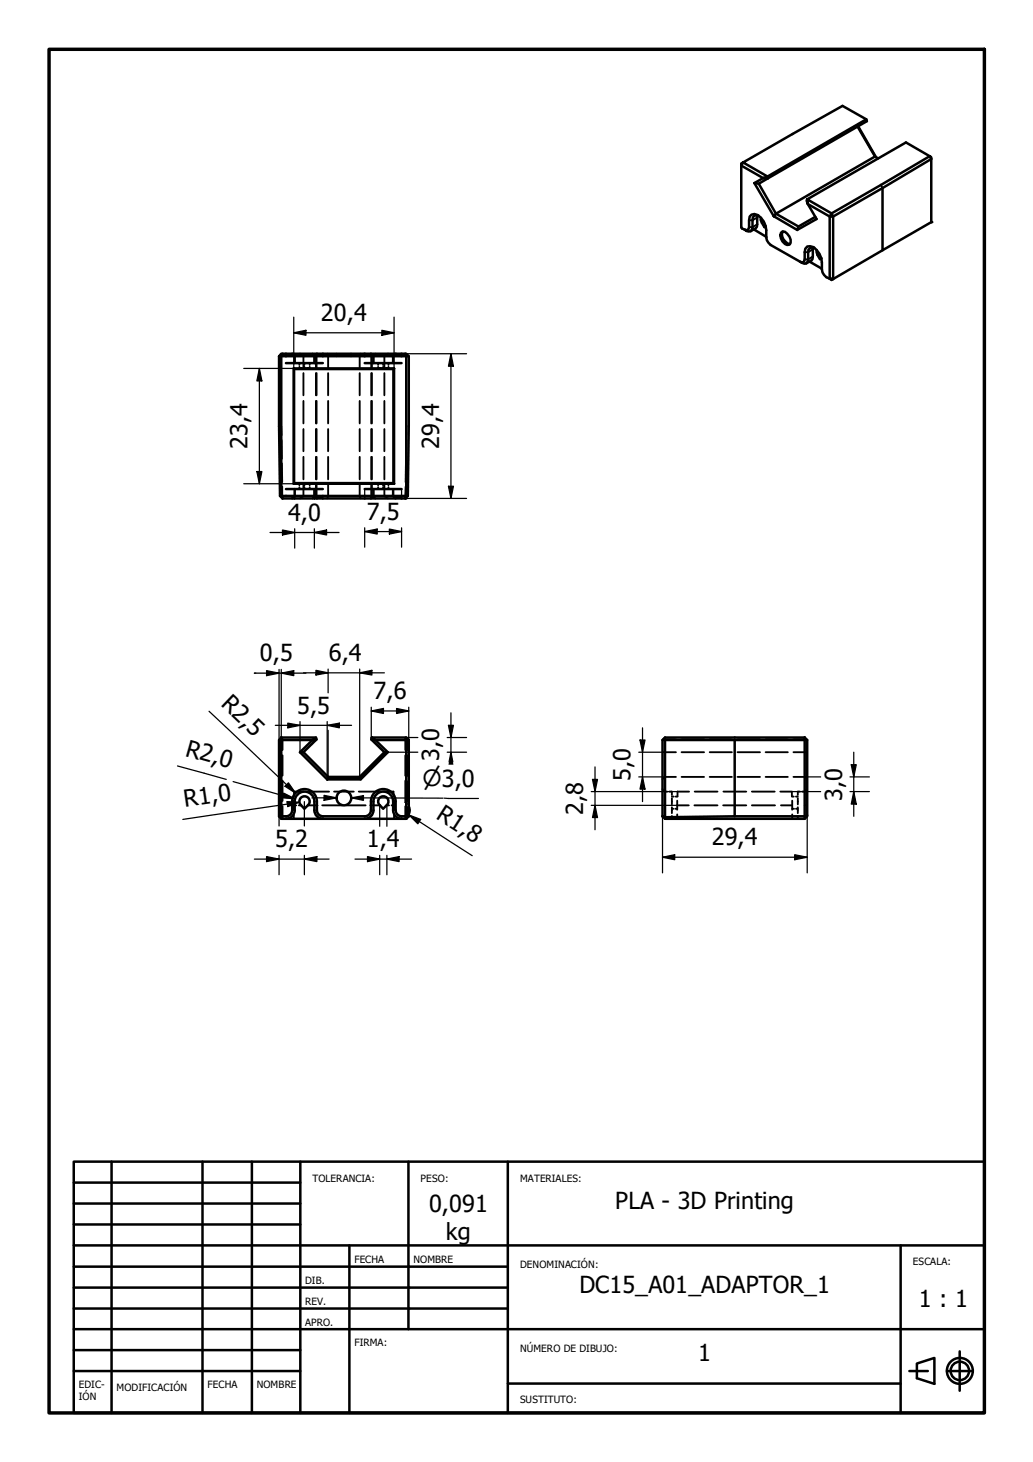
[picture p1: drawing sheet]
<svg xmlns="http://www.w3.org/2000/svg" width="210mm" height="297mm" viewBox="0 0 210 297" stroke-linecap="round" stroke-linejoin="round" font-family="sans-serif">
<!-- layer: Visible (ISO) -->
<g fill="none" stroke="#000" stroke-width=".51">
<path d="M150.6 33.2l.4-.2-.4 .6zM151 33l20.2-11.5 4.8 2.7-20 11.7zM153.3 37.2l3.9 6.7M155.1 36.2l.9-.3v.3zM155.1 36.2l-4.5-2.6v12.6l.1 .2 .6 .3M155.1 36.2l-1.8 1M174.2 25.7l3.6 6.1M174.4 25.6l3.6 6.3M176 24.2l.1 .4-21.9 12.7M177.8 31.8l-20.1 11.6-3.5-6.1-.9-.1M177.8 31.8l.6 .4M179.3 38.2l-10 5.8h-.7l.4-.6 .3 .6v12.7"/>
<path d="M179.3 38.2l9.9-5.9v12.8l-9.9 5.7zM151.3 46.7l.5 .1 .3-.2 .2-2.6 .4-.4 .6-.1a3.4 3.4 0 0 1 2.4 3.3 2.71 2.71 0 0 0 .9 3l6 3.4M153.2 46.6l2.5 1.5M153.9 43.7l-.1 2.4-.3 .3-1 .6M154.1 43.8l-.9 .1-.2 .3-.1 2-.4 .8-.9-.1-.3-.2M154.6 44.2v.5l.2 .6 .5 .9 .3-.2M157.7 43.4l4.5 2.6-.2 .7-4.8-2.8zM158.7 47.3l.3-.3a2.02 2.02 0 0 1 1.7 2.3l-.3 .4a1.48 1.48 0 0 1-1.7-1.3l-.1-.6zM159.1 47a1.92 1.92 0 0 0 1.4 2.6M162 46.7l3.9-2.2-1.8-3 4.5 2.5v12.5l.7 .2M162.6 53.2l.5 .1 .3-.2 .2-2.6 .4-.4 .6-.1a3.4 3.4 0 0 1 2.4 3.3 2.54 2.54 0 0 0 1.5 3.3M164 40.5l20.1-11.6 4.8 2.8 .3 .6v-.4l-.3-.2-19.9 11.7z"/>
<path d="M164 40.5l.1 1-.2-.7zM164.5 53.1l2.5 1.5M165.2 50.3l-.1 2.3-.3 .3-1 .6M165.5 50.3a.89 .89 0 0 0-1.3 .9v1.5l-.4 .8-.4 .1-.8-.4M165.7 44.1l-3.5 1.9M165.9 50.8l.2 1 .5 .9 .3-.2M168.6 56.5l-.1 .1 .5 .3 .3-.2M179.3 50.8l-10 5.9M56.7 72.4l.2 28.4M57.4 71.9h-.3l-.4 .5M58.1 73.8h7.5M59.4 71.9h-2l-.3 .5v28.4h-.2l.5 .5"/>
<path d="M59.7 74.9l.1 23.3M59.7 74.9v23.4M59.7 74.9h20.4M59.8 75h20.1M59.9 73.8v-1.4h4v1.4M61.2 74.9h-.3h2h-.3M64.4 71.9h-5l.5 .5h-3.2M74.1 73.8h7.5M75.4 71.9h5M75.9 73.8v-1.4h-12l.5-.5h11l.5 .5h4v1.4M77.2 74.9h-.3h2h-.3M80.1 74.9l-.2 .1v23.2l.2 .1"/>
<path d="M80.1 74.9v23.4M82.4 71.9h.1l.6 .5h-.6zM82.4 71.9h-2l-.5 .5h2.6M82.5 72.4v28.4M83.1 72.4l-.2 28.4M58.1 99.4h7.5M59.7 98.3h20.4M59.9 99.4v1.4h4v-1.4M61.2 98.3h-.3h2h-.3M74.1 99.4h7.5M75.9 99.4v1.4h-12l.5 .5h11l.5-.5h4v-1.4M77.2 98.3l-.3-.1 2 .1h-.3"/>
<path d="M79.9 98.2h-20.1l-.1 .1M57.4 101.3l-.3-.5h2.8l-.5 .5h5M57.4 101.3h2M75.4 101.3h5M79.9 100.8h2.6l-.1 .5h-2zM82.5 100.8h.4M82.9 100.8l-.5 .5M56.7 150.4v15.4M57.1 149.8v.6h-.4zM57.1 149.8h7.1M61 152.8h.7l5 5M61 152.8l5.5 5.6"/>
<path d="M63.5 150.4l.7-.6 .1 .4zM63.5 150.4h-6.4v15.3M63.5 150.4l-2.5 2.4M64.3 150.2l-2.6 2.6M66.7 157.8h6.4l.2 .6h-6.8zM73.1 157.8l5-5h.7l-5.5 5.6M75.4 150.2l2.7 2.6M75.6 149.8l.7 .6-.9-.2zM75.6 149.8h6.9M78.8 152.8l-2.5-2.4h6.2v15.3l.6 .1M83.1 150.4h-.6v-.6l.6 .6v15.4M134.6 150.4l.5-.6v.6z"/>
<path d="M134.6 150.4v15.4M135.1 150.4v15.6l14.2-.2v-15.4M135.1 150.4h28.4v15.4M135.1 149.8h28.4M163.5 149.8l.5 .6h-.5zM164 150.4v15.3M56.7 165.8l.4-.1 .3 .1M57.1 166.4h25.4M59.4 162.8a2.51 2.51 0 0 1 2.5-2.5 2.51 2.51 0 0 1 2.5 2.5M59.4 162.9v1.7M59.4 164.6a1.44 1.44 0 0 1-2 1.2l-.3 .6-.4-.6M59.9 162.8a2 2 0 0 1 2-2 2 2 0 0 1 2 2"/>
<path d="M59.9 162.9v1.7M59.9 164.6a1.75 1.75 0 0 1-1.8 1.8M61.1 162.1a1.05 1.05 0 0 1 1.5 0 1.05 1.05 0 0 1 0 1.5l-.8 .7a1.79 1.79 0 0 1-1-1.6zM63.9 164.6a1.75 1.75 0 0 0 1.7 1.8M63.9 162.9v1.7M64.4 164.6a1.24 1.24 0 0 0 1.2 1.2M64.4 162.9v1.7M75.4 164.6a1.24 1.24 0 0 1-1.3 1.2h-8.5M75.4 162.9v1.7M75.4 162.8a2.51 2.51 0 0 1 2.5-2.5 2.51 2.51 0 0 1 2.5 2.5M75.9 164.6a1.75 1.75 0 0 1-1.8 1.8M75.9 162.8a2 2 0 0 1 2-2 2 2 0 0 1 2 2"/>
<path d="M75.9 162.9v1.7M77.1 162.1a1.04 1.04 0 0 1 1.5 0 1.04 1.04 0 0 1 0 1.5l-.7 .7a1.79 1.79 0 0 1-1.1-1.6zM79.9 164.6a1.75 1.75 0 0 0 1.7 1.8M79.9 162.9v1.7M80.4 164.6a1.24 1.24 0 0 0 1.2 1.2M80.4 162.9v1.7M81.6 165.8h.8M82.5 165.7l-.1 .1 .1 .6M83.1 165.8l-.6 .6M134.6 165.8l.5 .2v.4M134.6 165.8l.5 .6M135.1 166.4h28.4"/>
<path d="M149.3 165.8h14.2M163.5 165.8l.5-.1v.1l-.5 .6z"/>
<circle cx="69.9" cy="162.1" r="1.49"/>
</g>
<!-- layer: Visible fina (ISO) -->
<path d="M179 37.6l.3 .6M153.9 44.2l-1 .6h-.7M153.9 45.6l-1 .6h-.7M155.2 45l-.4 .3M165.2 50.7l-1 .5h-.7M165.2 52.1l-1 .6h-.7M166.5 51.5l-.4 .3" fill="none" stroke="#000" stroke-width=".38"/>
<!-- layer: Visible (ISO) -->
<g fill="#000">
<circle cx="189.2" cy="45.1" r=".25"/>
<circle cx="82.4" cy="101.3" r=".25"/>
<circle cx="134.6" cy="165.8" r=".25"/>
</g>
<!-- layer: Oculto (ISO) -->
<g fill="none" stroke="#000" stroke-width=".38">
<path d="M57.1 71.9v.2M57.1 72.2v.2M60.8 73.8v.4M60.8 74.5v.4M61 71.9l.2 .2M61.5 72.2l.2 .2v2.3M61.7 75.8v4.5M61.8 73.8v.4M61.8 74.5v.4M62.9 73.8v.4M62.9 74.5v.4M63.7 72.1l-.2-.2 .3 .2"/>
<path d="M63.9 72.2l.3 .2v2.3M64 72.2l.3 .2v2.3M64.2 75.8v4.5M64.3 75.8v4.5M66.5 71.9v.2M66.6 72.2l.1 2.5M66.7 75.8v4.5M68.4 71.9v.2M68.4 72.2v.2M71.4 71.9v.2M71.4 72.2v.2M73.1 75.8v4.5"/>
<path d="M73.2 72.2l-.1 2.5M73.3 71.9l-.1 .2M75.4 75.8v4.5M75.6 75.8v4.5M75.7 72.2l-.3 .2v2.3M75.8 72.2l-.2 .2v2.3M76 72.1l.3-.2-.2 .2M76.8 73.8v.4M76.8 74.5v.4M77.9 73.8v.4M77.9 74.5v.4M78.1 75.8v4.5"/>
<path d="M78.3 72.2l-.2 .2v2.3M78.8 71.9l-.3 .2M78.9 73.8v.4M78.9 74.5v.4M82.5 71.9v.2M82.5 72.2v.2M57.1 86.6l.1 1.8M57.2 89.4l.1 3.8M57.3 94.2v3.8M57.3 98.9v1.9M60.8 98.2v.4M60.8 99v.4"/>
<path d="M61.7 98.5v2.3l-.2 .2M61.7 81.5v4.5M61.7 87.2v4.5M61.7 92.8v4.6M61.8 98.3v.4M61.8 99v.4M62.9 98.2v.4M62.9 99v.4M64.2 98.5v2.3l-.3 .2M64.2 81.5v4.5M64.2 87.2v4.5M64.2 92.8v4.6"/>
<path d="M64.3 98.5v2.3l-.3 .2M64.3 81.5v4.5M64.3 87.2v4.5M64.3 92.8v4.6M66.7 98.5l-.1 2.5M66.7 81.5v4.5M66.7 87.2v4.5M66.7 92.8v4.6M73.1 98.5l.1 2.5M73.1 81.5v4.5M73.1 87.2v4.5M73.1 92.8v4.6"/>
<path d="M75.4 98.5v2.3l.3 .2M75.4 81.5v4.5M75.4 87.2v4.5M75.4 92.8v4.6M75.6 98.5v2.3l.2 .2M75.6 81.5v4.5M75.6 87.2v4.5M75.6 92.8v4.6M76.8 98.2v.4M76.8 99v.4M77.9 98.3v.4M77.9 99v.4"/>
<path d="M78.1 98.5v2.3l.2 .2M78.1 81.5v4.5M78.1 87.2v4.5M78.1 92.8v4.6M78.9 98.2v.4M78.9 99v.4M82.4 98.9v1.9M82.5 94.2l-.1 3.8M82.5 86.6v1.8M82.5 89.4v3.8M56.9 100.8h.1M57.2 100.8h.1v.2"/>
<path d="M57.4 101.1v.2M61.2 101.1l-.2 .2M63.7 101.1l-.2 .2 .3-.2M66.5 101.1v.2M73.2 101.1l.1 .2M76 101.1l.3 .2-.2-.2M78.5 101.1l.3 .2M82.4 100.8v.2M82.4 101.1v.2M82.4 100.8h.1M82.7 100.8h.2M56.9 153.5v4.2"/>
<path d="M56.9 158.7v4.2M57 150.2l-.1 .2v2M57.2 150l.1-.2v.2M57.4 150.2v2.2M57.4 153.5v4.1M57.4 158.6v4.1M82.4 150v-.2l.1 .2M82.4 150.2v2.2M82.4 153.5v4.1M82.4 158.6v4.1M82.7 150.2l.2 .2v2M82.9 153.5v4.2"/>
<path d="M82.9 158.7v4.2M134.6 152.8h.1M134.7 150.3l-.1 .1M134.7 158.2l-.1 .2M134.9 152.8h2.5M135.1 149.8v.2M135.1 150.1v.1h-.2M135.1 151.9v2.6M135.1 156.2v1.6M135.1 157.8l-.2 .2M135.1 157.8h2.3M137.4 150.2h-2.3v.9"/>
<path d="M138.5 150.2h4.6M138.5 152.8h4.6M138.5 157.8h4.6M144.2 150.2h4.5M144.2 152.8h4.5M144.2 157.8h4.5M149.9 150.2h4.5M149.9 152.8h4.5M149.9 157.8h4.5M155.6 150.2h4.5M155.6 152.8h4.5M155.6 157.8h4.5"/>
<path d="M161.2 150.2h2.4M161.2 157.8h2.3l.1 .2M161.2 152.8h2.4M163.8 150.3l.2 .1M163.8 158.2l.2 .2M163.8 152.8h.2M56.9 163.9v2.1h.1M57.4 163.8v2l-.2 .1M59.7 162.7v1.8M59.7 165.5v.9M59.7 163.6h.5M60.7 163.6h.5"/>
<path d="M61.8 160.8h-2v1M62.5 163.6h2M62.8 160.8h4.1M65.5 163.6h3.9M67.9 160.8h4M70.4 163.6h3.9M72.9 160.8h4.1M75.2 163.6h2M78 160.8h1.9l.1 1M78.5 163.6h.6M79.6 163.6h.5M80.1 162.7v1.8"/>
<path d="M80.1 165.5v.9M82.4 163.8v2l.1 .1M82.9 163.9v2.1h-.2M134.6 160.3l.1 .2M134.9 160.7l.2 .1M135.1 160.8h.5M135.1 160.8v.7M135.1 162.2v1.2M135.1 164v1.1M135.1 165.6v.4M136 160.8h.5v.7M136.5 161.8h.4"/>
<path d="M136.5 164.3h.3M136.5 162.2v1.2M136.5 164v1.2M136.5 165.8v.6M137.2 164.3h.4M137.3 161.8h.4M137.6 163.6h2.4M137.6 162.7v1.8M137.6 165.5v.9M140 160.8h-2.3v1M141.1 163.6h4.7M141.2 160.8h4.6"/>
<path d="M146.9 163.6h4.7M147 160.8h4.6M152.8 163.6h4.7M152.8 160.8h4.6M158.6 160.8h2.3v1M158.7 163.6h2.3M160.9 161.8h.4M161 162.7v1.8M161 165.5v.9M161 164.3h.4M161.7 161.8h.4M161.7 164.3h.4"/>
<path d="M162.1 162.2v1.2M162.1 164v1.2M162.1 165.8v.6M162.6 160.8h-.5v.7M163.5 163.6h.1M163.5 160.6h.1M163.6 160.7l-.6 .1M163.8 163.6h.2M163.8 160.6h.2M164 160.3l-.2 .2"/>
</g>
<circle cx="82.9" cy="166" r=".19" fill="#000"/>
<!-- layer: Borde (ISO) -->
<path d="M10 10h190v277.1h-190z" fill="none" stroke="#000" stroke-width=".7"/>
<g fill="none" stroke="#000" stroke-width=".51">
<path d="M15 236h185v51.1h-185zM22.7 236v51.1M41.1 236v51.1M51.2 236v51.1M61 236v51.1M83 236v34.1M103.2 236v51.1M15 257.4h88.2M15 248.8h46M15 244.5h46M15 240.3h46M15 253h185"/>
<path d="M71 253v34.1M183 253v34.1M15 278.6h46M15 265.9h88.2M15 261.6h88.2M15 274.3h46M15 270.1h185M184.8 278.6h3.7M186.3 277l3.6-1.1v5.3l-3.6-1.2zM192.4 278.6h5.3M195 274.6v8M103.2 281.1h79.8"/>
<circle cx="195" cy="278.5" r="2.64"/>
<circle cx="195" cy="278.5" r="1.87"/>
</g>
<!-- layer: Cota (ISO) -->
<g fill="none" stroke="#000" stroke-width=".25">
<path d="M52.7 74.9l.5 2.5h-1zM52.7 74.9v23.4M59.7 67.6l2.5-.5v1zM59.7 67.6h20.4M59.7 64.4v10.5h-10.2M77.6 67.1l2.5 .5-2.5 .5zM80.1 64.4v10.5M82.4 71.9h12.4M91.6 71.9l.5 2.5h-1zM91.6 71.9v29.4M49.5 98.3h10.2M52.2 95.8h1l-.5 2.5z"/>
<path d="M74.1 99.4v1.9M81.6 99.4v1.9M91.1 98.8h1l-.5 2.5zM54.9 108.2h14M57.4 107.7l2.5 .5-2.5 .5zM59.9 100.8v.7M59.9 107.4v4M63.9 108.2l2.5-.5v1zM63.9 100.8v.7M63.9 107.4v4M74.1 108l2.5-.5v1zM74.1 108h7.5"/>
<path d="M74.1 107.2v4M79.1 107.5l2.5 .5-2.5 .5zM81.6 107.2v4M81.6 101.3h13.2M51.7 136.8h10.5M54.2 136.3l2.5 .5-2.5 .5zM56.7 136v14.4M57.1 136.8l2.6-.5v1zM57.1 136v14.4M61.7 136.7h16.4M64.2 136.2l2.5 .5-2.5 .4zM66.7 135.9v4.9"/>
<path d="M73.1 136.7l2.5-.5v.9zM73.1 135.9v21.9M36.1 155.6l9.9 2.8M42.5 144.5l17.6 16.6M47.4 158.8l12.5 3.5M55.9 147.4h15.5M58.5 146.9l2.5 .5-2.5 .5zM58.6 159.1l1.5 2-2.2-1.3zM61 146.6v6.2M66.5 147.4l2.5-.5v1zM66.5 146.6v11.8M66.7 148.4v9.4"/>
<path d="M75.4 144.4l2.5-.5v1.1zM75.4 144.4h7.7M75.4 143.7v6.5M78.8 152.8h6.1M80.6 143.9l2.5 .5-2.5 .6zM82.5 149.8h2.4M83.1 143.7v6.7M90.9 149.8h3.9M90.9 152.8h3.9M91.1 147.4h1l-.5 2.4zM91.6 154.8v-2l.4 2M91.6 144.8v8l-.4 2"/>
<path d="M120.4 158.4h1l-.5 2.4zM120.9 155.8v12.8M129.8 152.8h5.3M129.8 157.8h5.3M130 150.4h1.1l-.5 2.4zM130.6 157.8l.5 2.5h-1.1zM130.6 147.9v15M163.5 157.8h3.3M172.7 157.8h4M173 155.4h1l-.5 2.4zM173.5 152.8v13M51.7 174.5h15.2"/>
<path d="M54.2 174l2.5 .5-2.5 .6zM56.7 165.8v2M56.7 173.8v3.9M57.7 161.1l2.2 1.2-2.5-.2zM58.3 162.9l2.5 .1-2.3 .9zM60.8 163l-23.7 3.5M61.8 174.5l2.6-.5v1.1zM61.8 162.9v4.9M61.8 173.8v3.9M63.4 162.1h5M65.8 161.6l2.6 .5-2.6 .5zM71.4 162.1l2.5-.4v.9z"/>
<path d="M72.1 174.5h11.5M73.9 162.1h-2.5l18.6 .1M74.7 174l2.5 .5-2.5 .6zM77.2 163.6v4.3M77.2 173.8v3.9M78.6 174.5l2.5-.5v1.1zM78.6 163.6v4.3M78.6 173.8v3.9M82.2 163a1.75 1.75 0 0 1 1.2 1.9 1.75 1.75 0 0 1-1.8 1.5M83.1 165.6l2.4 .9-.6 .9zM83.1 165.6l12.8 8.2M90.3 162.2h6.9"/>
<path d="M120.1 163.6h17.5M120.1 160.8h17.6M120.9 163.6l.5 2.5h-1zM134.6 174.2l2.5-.5v1zM134.6 174.2h29.4M134.6 165.8v11.5M160.9 160.8h5.9M161.5 173.7l2.5 .5-2.5 .5zM164 165.7v11.6M172.7 160.8h4M173.5 160.8l.5 2.6h-1z"/>
</g>
<g fill="#000">
<path d="M52.7 74.9l.5 2.5h-1zM59.7 67.6l2.5-.5v1zM77.6 67.1l2.5 .5-2.5 .5zM91.6 71.9l.5 2.5h-1zM52.2 95.8h1l-.5 2.5zM91.1 98.8h1l-.5 2.5zM57.4 107.7l2.5 .5-2.5 .5zM63.9 108.2l2.5-.5v1zM74.1 108l2.5-.5v1zM79.1 107.5l2.5 .5-2.5 .5zM54.2 136.3l2.5 .5-2.5 .5zM57.1 136.8l2.6-.5v1z"/>
<path d="M64.2 136.2l2.5 .5-2.5 .4zM73.1 136.7l2.5-.5v.9zM58.6 159.1l1.5 2-2.2-1.3zM58.5 146.9l2.5 .5-2.5 .5zM66.5 147.4l2.5-.5v1zM75.4 144.4l2.5-.5v1.1zM80.6 143.9l2.5 .5-2.5 .6zM91.1 147.4h1l-.5 2.4zM91.6 152.8l.5 2.6h-1zM120.4 158.4h1l-.5 2.4zM130 150.4h1.1l-.5 2.4zM173 155.4h1l-.5 2.4z"/>
<path d="M54.2 174l2.5 .5-2.5 .6zM57.7 161.1l2.2 1.2-2.5-.2zM58.3 162.9l2.5 .1-2.3 .9zM61.8 174.5l2.6-.5v1.1zM65.8 161.6l2.6 .5-2.6 .5zM71.4 162.1l2.5-.4v.9zM74.7 174l2.5 .5-2.5 .6zM78.6 174.5l2.5-.5v1.1zM83.1 165.6l2.4 .9-.6 .9zM120.9 163.6l.5 2.5h-1zM130.6 157.8l.5 2.5h-1.1zM134.6 174.2l2.5-.5v1z"/>
<path d="M161.5 173.7l2.5 .5-2.5 .5zM173.5 160.8l.5 2.6h-1z"/>
</g>
<g font-size="4.8">
<text x="65.2" y="65.2">20,4</text>
<text x="50.3" y="91.2" transform="rotate(-90 50.3 91.2)">23,4</text>
<text x="89.2" y="91.2" transform="rotate(-90 89.2 91.2)">29,4</text>
<text x="58.5" y="105.8">4,0</text>
<text x="74.5" y="105.6">7,5</text>
<text x="52.8" y="134.4">0,5</text>
<text x="66.8" y="134.3">6,4</text>
<text x="44.7" y="143.2" transform="rotate(44 44.7 143.2)">R2,5</text>
<text x="75.9" y="142">7,6</text>
<text x="60.4" y="145">5,5</text>
<text x="37.5" y="153.5" transform="rotate(16 37.5 153.5)">R2,0</text>
<text x="89.2" y="154.7" transform="rotate(-90 89.2 154.7)">3,0</text>
<text x="128.1" y="158.7" transform="rotate(-90 128.1 158.7)">5,0</text>
<text x="37.5" y="164" transform="rotate(-8 37.5 164)">R1,0</text>
<text x="88.5" y="166.2" transform="rotate(33 88.5 166.2)">R1,8</text>
<text x="118.5" y="165.6" transform="rotate(-90 118.5 165.6)">2,8</text>
<text x="171.1" y="162.7" transform="rotate(-90 171.1 162.7)">3,0</text>
<text x="55.9" y="172.1">5,2</text>
<text x="74.5" y="172.1">1,4</text>
<text x="144.7" y="171.8">29,4</text>
<text x="125" y="245.6">PLA - 3D Printing</text>
<text x="87.2" y="246.2">0,091</text>
<text x="90.6" y="252">kg</text>
<text x="117.7" y="262.6">DC15_A01_ADAPTOR_1</text>
<text x="186.7" y="265.6">1 : 1</text>
<text x="141.9" y="276.5">1</text>
</g>
<text font-size="4.6" x="85.9" y="159.8">⌀3,0</text>
<g font-size="2">
<text x="63.5" y="240.1">TOLERANCIA:</text>
<text x="85.5" y="240.1">PESO:</text>
<text x="105.7" y="240.1">MATERIALES:</text>
<text x="72" y="256.6">FECHA</text>
<text x="84" y="256.6">NOMBRE</text>
<text x="105.7" y="257.6">DENOMINACIÓN:</text>
<text x="185.5" y="257">ESCALA:</text>
<text x="62" y="260.8">DIB.</text>
<text x="62" y="265.1">REV.</text>
<text x="62" y="269.4">APRO.</text>
<text x="72" y="273.5">FIRMA:</text>
<text x="105.7" y="274.6">NÚMERO DE DIBUJO:</text>
<text x="16" y="282.1">EDIC-</text>
<text x="16" y="284.5">IÓN</text>
<text x="23.7" y="282.6">MODIFICACIÓN</text>
<text x="42.2" y="282.1">FECHA</text>
<text x="52.2" y="282.1">NOMBRE</text>
<text x="105.7" y="285.1">SUSTITUTO:</text>
</g>
</svg>
